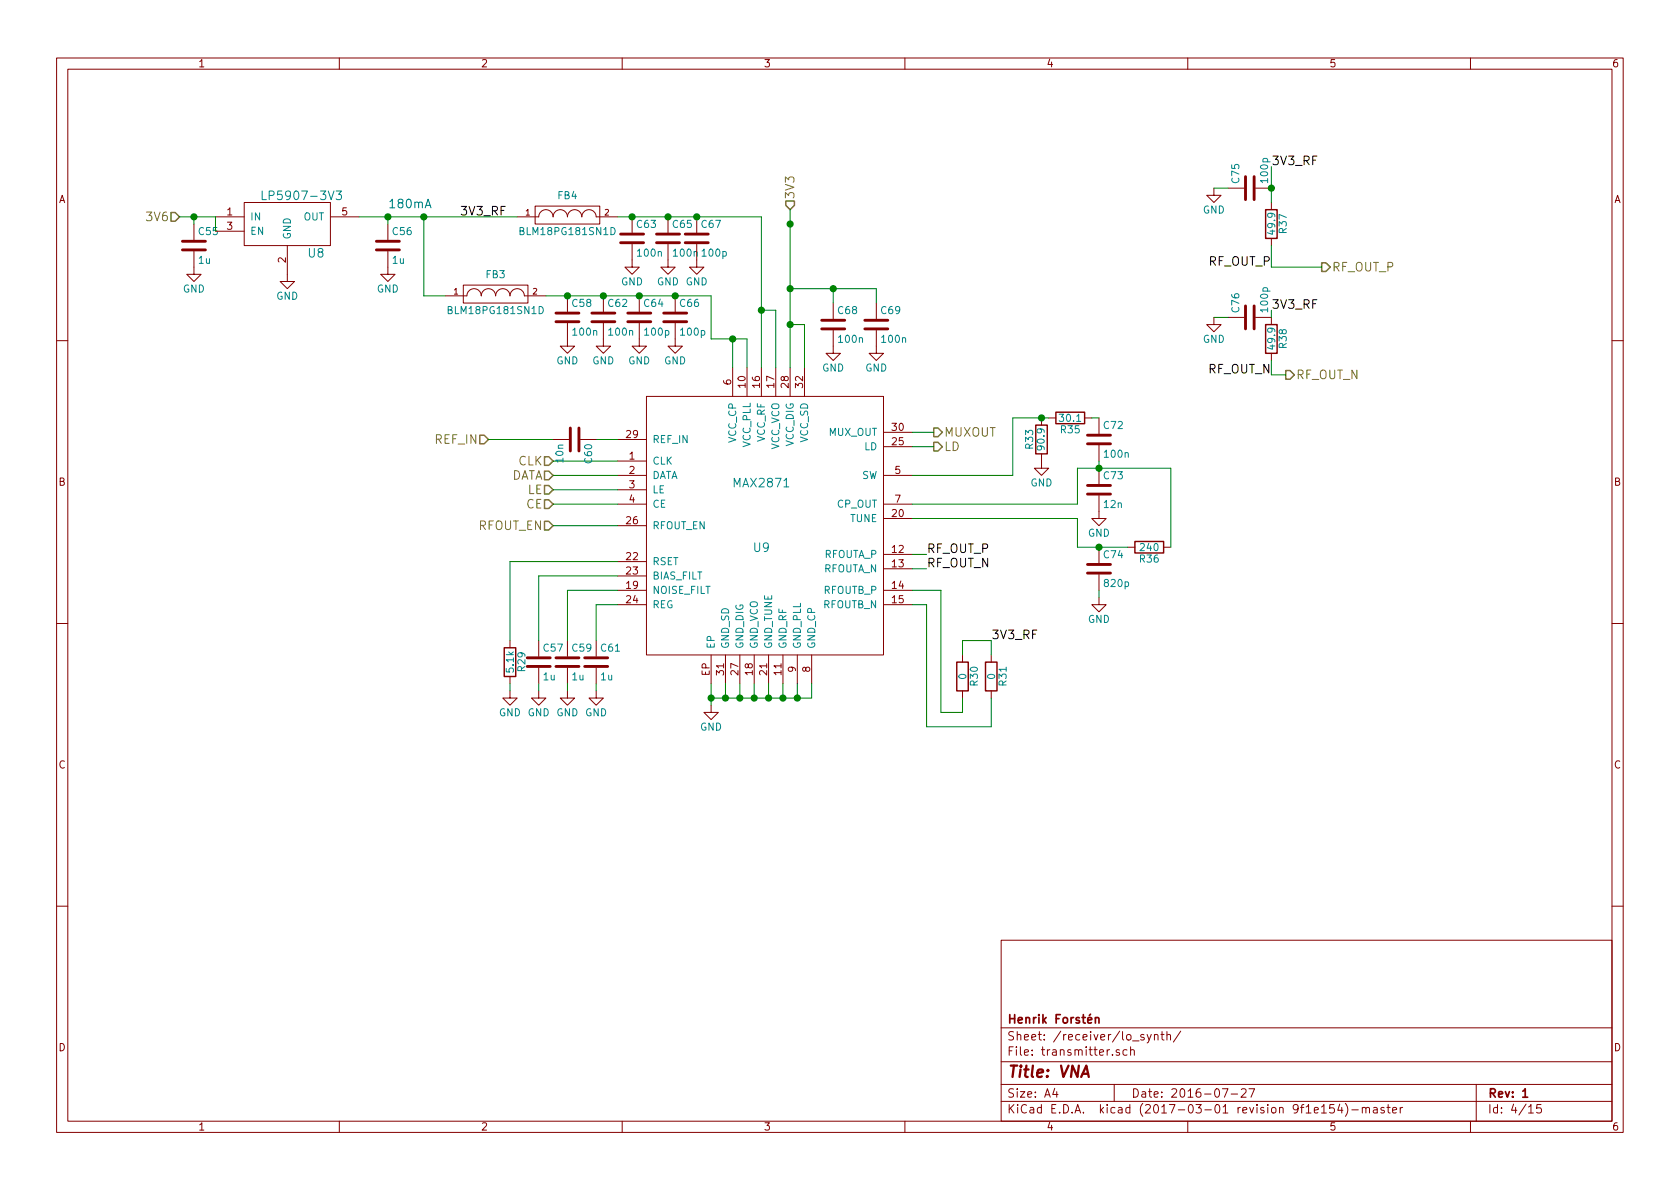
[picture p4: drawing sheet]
<svg xmlns="http://www.w3.org/2000/svg" width="297mm" height="210mm" viewBox="0 0 297 210" stroke-linecap="round" stroke-linejoin="round" font-family="sans-serif">
<g fill="none" stroke="#840000" stroke-width=".18">
<path d="M10 10.3h277v189.9h-277zM12 12.2h273v186.1h-273zM60 10.3v1.9M110 10.3v1.9M160 10.3v1.9M210 10.3v1.9M260 10.3v1.9M34.3 39.6v2.8M38.1 38.3h5.1M43.2 35.8h15.2v7.6h-15.2zM58.4 38.3h5.1M68.6 39.6v2.8"/>
<path d="M91.4 38.3h3.8a1.27 1.27 0 0 1 1.3-1.2 1.27 1.27 0 0 1 1.3 1.2 1.27 1.27 0 0 1 1.3-1.2 1.27 1.27 0 0 1 1.2 1.2 1.27 1.27 0 0 1 1.3-1.2 1.27 1.27 0 0 1 1.3 1.2 1.27 1.27 0 0 1 1.2-1.2 1.27 1.27 0 0 1 1.3 1.2h3.8M94.6 36.4h11.4v3.2h-11.4zM111.8 38.3v2.8M118.1 38.3v2.8M123.2 38.3v2.8M214.6 33.3v1.2h1.3l-1.3 1.3-1.2-1.3h1.2M217.2 33.3h2.8M222 33.3h2.8M224.8 35.8v1.3M34.3 44.4v4.1h1.3l-1.3 1.3-1.3-1.3h1.3M38.1 40.9h5.1M50.8 43.4v6.4h1.3l-1.3 1.2-1.3-1.2h1.3"/>
<path d="M68.6 44.4v4.1h1.2l-1.2 1.3-1.3-1.3h1.3M78.7 52.3h3.8a1.27 1.27 0 0 1 1.3-1.3 1.27 1.27 0 0 1 1.3 1.3 1.27 1.27 0 0 1 1.3-1.3 1.27 1.27 0 0 1 1.2 1.3 1.27 1.27 0 0 1 1.3-1.3 1.27 1.27 0 0 1 1.3 1.3 1.27 1.27 0 0 1 1.2-1.3 1.27 1.27 0 0 1 1.3 1.3h3.8M81.9 50.4h11.4v3.2h-11.4zM100.3 57.1v4.1h1.3l-1.3 1.3-1.2-1.3h1.2M100.3 52.3v2.8M106.7 57.1v4.1h1.2l-1.2 1.3-1.3-1.3h1.3M106.7 52.3v2.8M111.8 43.2v4h1.2l-1.2 1.3-1.3-1.3h1.3M113 57.1v4.1h1.3l-1.3 1.3-1.2-1.3h1.2M113 52.3v2.8M118.1 43.2v4h1.3l-1.3 1.3-1.3-1.3h1.3M119.4 57.1v4.1h1.2l-1.2 1.3-1.3-1.3h1.3"/>
<path d="M119.4 52.3v2.8M123.2 43.2v4h1.3l-1.3 1.3-1.3-1.3h1.3M147.3 58.4v4.1h1.3l-1.3 1.2-1.3-1.2h1.3M147.3 53.6v2.8M154.9 58.4v4.1h1.3l-1.3 1.2-1.2-1.2h1.2M154.9 53.6v2.8M214.6 56.1v1.3h1.3l-1.3 1.3-1.2-1.3h1.2M217.2 56.1h2.8M222 56.1h2.8v1.3M224.8 42.2v1.2M10 60.2h2M97.8 77.7h2.8"/>
<path d="M102.6 77.7h2.8M109.2 77.7h5.1M114.3 70.1h41.9v45.7h-41.9zM129.5 65v5.1M132.1 65v5.1M134.6 65v5.1M137.2 65v5.1M139.7 65v5.1M142.2 65v5.1M156.2 76.4h5.1M156.2 79h5.1M184.1 73.9v1.3"/>
<path d="M185.4 73.9h1.3M191.8 73.9h1.2M194.3 73.9v2.8M194.3 78.7v2.8M224.8 62.5v1.2M285 60.2h2M109.2 81.5h5.1M109.2 84.1h5.1M109.2 86.6h5.1M109.2 89.1h5.1M109.2 99.3h5.1M109.2 93h5.1"/>
<path d="M156.2 84.1h5.1M156.2 89.1h5.1M156.2 91.7h5.1M156.2 98h5.1M184.1 80.3v2.5h1.3l-1.3 1.3-1.2-1.3h1.2M194.3 87.6v4.1h1.3l-1.3 1.3-1.3-1.3h1.3M194.3 82.8v2.8M194.3 96.8v2.8M199.4 96.8h1.3M205.7 96.8h1.3M10 110.3h2M90.2 113.3v1.2"/>
<path d="M90.2 119.6v1.3M95.2 113.3v2.8M95.2 118.1v2.8M100.3 113.3v2.8M100.3 118.1v2.8M105.4 113.3v2.8M105.4 118.1v2.8M109.2 101.8h5.1M109.2 104.4h5.1M109.2 106.9h5.1M125.7 115.8v5.1M128.3 115.8v5.1"/>
<path d="M130.8 115.8v5.1M133.3 115.8v5.1M135.9 115.8v5.1M138.4 115.8v5.1M141 115.8v5.1M143.5 115.8v5.1M156.2 100.6h5.1M156.2 104.4h5.1M156.2 106.9h5.1M170.2 115.8v1.3M175.3 115.8v1.3M194.3 105.7v1.2h1.3l-1.3 1.3-1.3-1.3h1.3"/>
<path d="M194.3 101.6v2.8M285 110.3h2M90.2 122.2v1.2h1.2l-1.2 1.3-1.3-1.3h1.3M95.2 122.2v1.2h1.3l-1.3 1.3-1.2-1.3h1.2M100.3 122.2v1.2h1.3l-1.3 1.3-1.2-1.3h1.2M105.4 122.2v1.2h1.3l-1.3 1.3-1.3-1.3h1.3M125.7 124.7v1.3h1.3l-1.3 1.2-1.2-1.2h1.2M170.2 122.2v1.2M175.3 122.2v1.2M10 160.2h2M177 166.3h108v32h-108zM285 160.2h2"/>
<path d="M60 198.3v1.9M110 198.3v1.9M160 198.3v1.9M177 194.8h108M177 191.8h108M177 187.8h108M177 181.8h108M186.5 192.5l-.4 1h1M186.8 193v1M197 191.8v3M197.9 185.7a.37 .37 0 0 0-.6 .1l.1 .2 .5 .2 .1 .1-.2 .3-.5-.1M199.3 185.7l-.5-.1-.2 .3 .1 .6h.6"/>
<path d="M199.9 185.7h.1a.37 .37 0 0 1 .6 .1v.8M199.9 185.1v1.5M202.3 183a.37 .37 0 0 0-.6 .1l.1 .3 .5 .1v.1l-.2 .3-.4-.1M202.8 182.9l.4 1M203.6 182.9l-.6 1.4-.2 .1M204.1 183.1l.2-.2 .4 .1v.9M204.1 182.9v1M205.3 182.9h.5M205.5 182.4v1.3l.3 .2M206.3 183.1l.3-.2 .3 .1 .1 .9M206.3 182.4v1.5M208.8 182.3l-1.3 2"/>
<path d="M210 198.3v1.9M216.1 192.5h1l-.6 1.5M217.7 193.5h1.1M219.5 192.7l.2-.2h.3l.3 .2v.3v.2l-.9 .8h.9M220.8 192.5h1l-.6 1.5M232.4 196.3l.7-.1-.1-.3-.4-.1-.2 .2v.7h.6M233.7 195.8l.4-.5v1.5M233.7 196.8h.8M235.9 195.3h-.7l-.1 .7 .2-.1 .5 .1 .1 .2v.5l-.2 .1-.6-.1M236.9 195.2l-.4 1.1h.9M237.2 195.8v1M237.9 195.1a1.71 1.71 0 0 1 0 2.3"/>
<path d="M239 196.3h1.2M240.9 196l.2-.2 .3 .1 .1 .9M240.9 195.8v1M241.5 196a.34 .34 0 0 1 .3-.2 .34 .34 0 0 1 .3 .2v.8M242.9 195.9h.5l.1 .9M243.5 196.2l-.5 .1a.29 .29 0 0 0-.2 .2 .29 .29 0 0 0 .2 .3l.5-.1M244.7 195.9a.37 .37 0 0 0-.6 .1l.1 .3 .5 .1 .1 .1-.2 .3-.5-.1M245.2 195.8h.6M245.4 195.3v1.3l.4 .2M246.2 196.3l.7-.1v-.3l-.5-.1-.2 .2 .1 .7h.6M247.6 195.8v1M248 195.8l-.4 .3"/>
<path d="M260 198.3v1.9M261 191.8v6.5M270.3 195.8l.4-.5v1.5M270.3 196.8h.8M272.5 195.3h-.7l-.1 .7 .2-.1 .5 .1 .1 .2v.5l-.2 .1-.6-.1"/>
</g>
<path d="M193.7 179.9v1M193.7 180.1l.2-.2 .3 .1 .1 .9M269.2 193l.5-.5v1.5M269.2 194h.9" fill="none" stroke="#840000" stroke-width=".3"/>
<path d="M191.2 190.4l.9-2 .4 2M191.4 189.9h1" fill="none" stroke="#840000" stroke-width=".41"/>
<g fill="none" stroke="#840000" stroke-width=".51">
<path d="M220.2 31.2v4.1M221.7 31.2v4.1M32.3 44.2h4M32.3 42.7h4M66.5 44.2h4.1M66.5 42.7h4.1M98.3 56.9h4.1M98.3 55.4h4.1M104.6 56.9h4.1M104.6 55.4h4.1M109.7 42.9h4.1M109.7 41.4h4.1"/>
<path d="M111 56.9h4.1M111 55.4h4.1M116.1 42.9h4M116.1 41.4h4M117.3 56.9h4.1M117.3 55.4h4.1M121.2 42.9h4M121.2 41.4h4M145.3 58.2h4.1M145.3 56.6h4.1M152.9 58.2h4.1M152.9 56.6h4.1"/>
<path d="M220.2 54.1v4.1M221.7 54.1v4.1M100.8 75.7v4.1M102.4 75.7v4.1M192.3 78.5h4M192.3 77h4M192.3 99.8h4M192.3 87.4h4M192.3 85.8h4M93.2 117.9h4.1M93.2 116.3h4.1M98.3 117.9h4.1"/>
<path d="M98.3 116.3h4.1M103.4 117.9h4M103.4 116.3h4M192.3 101.3h4"/>
</g>
<path d="M223.8 37.1h2v5.1h-2zM223.8 57.4h2v5.1h-2zM183.1 75.2h2.1v5.1h-2.1zM186.7 72.9h5.1v2h-5.1zM200.7 95.8h5v2h-5zM89.2 114.5h2v5.1h-2zM169.2 117.1h2v5.1h-2zM174.2 117.1h2.1v5.1h-2.1z" fill="none" stroke="#840000" stroke-width=".25"/>
<path d="M30.2 37.6h.8l.7 .7-.7 .8h-.8zM138.9 35.6h1.6v.7l-.8 .8-.8-.8zM233.7 46.5h.7l.8 .7-.8 .8h-.7zM84.8 77h.8l.8 .7-.8 .8h-.8zM165.1 75.7h.8l.7 .7-.7 .8h-.8zM165.1 78.2h.8l.7 .8-.7 .8h-.8zM227.3 65.5h.8l.8 .8-.8 .8h-.8zM96.3 80.8h.7l.8 .7-.8 .8h-.7zM96.3 83.3h.7l.8 .8-.8 .7h-.7zM96.3 88.4h.7l.8 .7-.8 .8h-.7zM96.3 85.8h.7l.8 .8-.8 .8h-.7zM96.3 92.2h.7l.8 .8-.8 .7h-.7z" fill="none" stroke="#848400" stroke-width=".25"/>
<path d="M46.4 33.8v1.5h.7M59.4 33.8h1l-.5 .6 .4 .1v.6l-.2 .2h-.5l-.2-.2M95.3 54.2a.64 .64 0 0 1 .8 .6 .64 .64 0 0 1-.8 .7zM108 40.2a.64 .64 0 0 1 .8 .7 .64 .64 0 0 1-.8 .6z" fill="none" stroke="#008484" stroke-width=".18"/>
<path d="M75.2 36.7l.5-1.5 .5 1.5M75.3 36.3h.7" fill="none" stroke="#0000c2" stroke-width=".18"/>
<g fill="none" stroke="#008400" stroke-width=".18">
<path d="M31.7 38.3h6.4v2.6M34.3 38.3v1.3M63.5 38.3h27.9M68.6 38.3v1.3M74.9 38.3v14h3.8M109.2 38.3h25.4v26.7M139.7 37.1v27.9M214.6 33.3h2.6M224.8 29.5v6.3M96.5 52.3h29.2v7.6h6.4v5.1M129.5 59.9v5.1M134.6 54.9h2.6v10.1"/>
<path d="M139.7 57.4h2.5v7.6M139.7 51h15.2v2.6M147.3 51v2.6M214.6 56.1h2.6M224.8 43.4v3.8h8.9M224.8 54.9v1.2M86.4 77.7h11.4M105.4 77.7h3.8M161.3 76.4h3.8M161.3 79h3.8M185.4 73.9h-6.3v10.2h-17.8M193 73.9h1.3"/>
<path d="M224.8 66.3h2.5M97.8 84.1h11.4M97.8 89.1h11.4M97.8 81.5h11.4M97.8 86.6h11.4M97.8 93h11.4M109.2 99.3h-19v14M161.3 91.7h29.2v5.1h8.9M161.3 89.1h29.2v-6.3h16.5v14M161.3 98h2.5M194.3 81.5v1.3M109.2 106.9h-3.8v6.4"/>
<path d="M109.2 104.4h-8.9v8.9M109.2 101.8h-14v11.5M161.3 106.9h2.5v21.6h11.5v-5.1M161.3 104.4h5.1v21.6h3.8v-2.6M161.3 100.6h2.5M170.2 115.8v-2.5h5.1v2.5M194.3 104.4v1.3M90.2 120.9v1.3M95.2 120.9v1.3M100.3 120.9v1.3M105.4 120.9v1.3M125.7 120.9v3.8"/>
<path d="M128.3 120.9v2.5M130.8 120.9v2.5M133.3 120.9v2.5M135.9 120.9v2.5M138.4 120.9v2.5M141 120.9v2.5M143.5 120.9v2.5h-17.8"/>
</g>
<g fill="#008400" stroke="#008400" stroke-width=".25">
<circle cx="125.7" cy="123.4" r=".51"/>
<circle cx="128.3" cy="123.4" r=".51"/>
<circle cx="130.8" cy="123.4" r=".51"/>
<circle cx="133.4" cy="123.4" r=".51"/>
<circle cx="135.9" cy="123.4" r=".51"/>
<circle cx="138.4" cy="123.4" r=".51"/>
<circle cx="141" cy="123.4" r=".51"/>
<circle cx="194.3" cy="96.8" r=".51"/>
<circle cx="184.2" cy="73.9" r=".51"/>
<circle cx="194.3" cy="82.8" r=".51"/>
<circle cx="224.8" cy="33.3" r=".51"/>
<circle cx="139.7" cy="39.6" r=".51"/>
<circle cx="139.7" cy="57.4" r=".51"/>
<circle cx="139.7" cy="51" r=".51"/>
<circle cx="147.3" cy="51" r=".51"/>
<circle cx="129.5" cy="59.9" r=".51"/>
<circle cx="119.4" cy="52.3" r=".51"/>
<circle cx="134.6" cy="54.9" r=".51"/>
<circle cx="123.2" cy="38.3" r=".51"/>
<circle cx="118.1" cy="38.3" r=".51"/>
<circle cx="113" cy="52.3" r=".51"/>
<circle cx="106.7" cy="52.3" r=".51"/>
<circle cx="111.8" cy="38.3" r=".51"/>
<circle cx="100.3" cy="52.3" r=".51"/>
<circle cx="74.9" cy="38.3" r=".51"/>
<circle cx="68.6" cy="38.3" r=".51"/>
<circle cx="34.3" cy="38.3" r=".51"/>
</g>
<text font-size="2.8" fill="#840000" x="178" y="190.5">Title: VNA</text>
<g font-size="2.1">
<text x="224.8" y="29.2">3V3_RF</text>
<text x="81.3" y="38.1">3V3_RF</text>
<text x="213.7" y="47">RF_OUT_P</text>
<text x="224.8" y="54.6">3V3_RF</text>
<text x="163.8" y="97.8">RF_OUT_P</text>
<text x="163.8" y="100.3">RF_OUT_N</text>
<text x="175.3" y="113">3V3_RF</text>
</g>
<g font-size="2.1" fill="#008484">
<text x="47.4" y="35.4">LP5907-3V3</text>
<text x="54.5" y="45.5">U8</text>
<text x="129.9" y="86.2">MAX2871</text>
<text x="133.3" y="97.6">U9</text>
</g>
<g font-size="2.1" fill="#848400">
<text x="140.5" y="35.3" transform="rotate(-90 140.5 35.3)">3V3</text>
<text x="26.2" y="39.1">3V6</text>
<text x="235.5" y="48">RF_OUT_P</text>
<text x="229.1" y="67.1">RF_OUT_N</text>
<text x="166.9" y="77.2">MUXOUT</text>
<text x="77" y="78.5">REF_IN</text>
<text x="91.6" y="82.3">CLK</text>
<text x="166.9" y="79.8">LD</text>
<text x="90.1" y="84.8">DATA</text>
<text x="93.1" y="89.9">CE</text>
<text x="93.3" y="87.4">LE</text>
<text x="84.6" y="93.7">RFOUT_EN</text>
</g>
<text font-size="2.1" fill="#0000c2" x="68.6" y="36.8">180mA</text>
<text font-size="2.1" fill="#008400" x="213.6" y="66">RF_OUT_N</text>
<g font-size="2.1" fill="#840000">
<text x="178" y="184">Sheet: /receiver/lo_synth/</text>
<text x="178" y="181">Henrik Forstén</text>
<text x="178" y="186.7">File: transmitter.sch</text>
<text x="178" y="196.9">KiCad E.D.A. kicad (2017-03-01 revision 9f1e154)-master</text>
<text x="178" y="194.1">Size: A4</text>
<text x="200" y="194.1">Date: 2016-07-27</text>
<text x="263" y="194.1">Rev: 1</text>
<text x="263" y="196.9">Id: 4/15</text>
</g>
<g font-size="1.8" fill="#840000">
<text x="35" y="11.9">1</text>
<text x="85" y="11.9">2</text>
<text x="135" y="11.9">3</text>
<text x="185" y="11.9">4</text>
<text x="235" y="11.9">5</text>
<text x="285" y="11.9">6</text>
<text x="10.4" y="35.9">A</text>
<text x="285.4" y="35.9">A</text>
<text x="40.2" y="38.1">1</text>
<text x="40.2" y="40.6">3</text>
<text x="60.5" y="38.1">5</text>
<text x="50.5" y="46.5" transform="rotate(-90 50.5 46.5)">2</text>
<text x="129.3" y="68" transform="rotate(-90 129.3 68)">6</text>
<text x="131.8" y="68.5" transform="rotate(-90 131.8 68.5)">10</text>
<text x="134.4" y="68.5" transform="rotate(-90 134.4 68.5)">16</text>
<text x="136.9" y="68.5" transform="rotate(-90 136.9 68.5)">17</text>
<text x="139.4" y="68.5" transform="rotate(-90 139.4 68.5)">28</text>
<text x="142" y="68.5" transform="rotate(-90 142 68.5)">32</text>
<text x="110.8" y="77.5">29</text>
<text x="157.8" y="76.2">30</text>
<text x="111.3" y="81.3">1</text>
<text x="111.3" y="83.8">2</text>
<text x="157.8" y="78.7">25</text>
<text x="158.3" y="83.8">5</text>
<text x="10.4" y="85.9">B</text>
<text x="111.3" y="86.4">3</text>
<text x="111.3" y="88.9">4</text>
<text x="158.3" y="88.9">7</text>
<text x="285.4" y="85.9">B</text>
<text x="110.8" y="92.7">26</text>
<text x="157.8" y="91.4">20</text>
<text x="110.8" y="99.1">22</text>
<text x="110.8" y="101.6">23</text>
<text x="157.8" y="97.8">12</text>
<text x="157.8" y="100.3">13</text>
<text x="110.8" y="106.7">24</text>
<text x="110.8" y="104.1">19</text>
<text x="157.8" y="104.1">14</text>
<text x="157.8" y="106.7">15</text>
<text x="125.5" y="119.5" transform="rotate(-90 125.5 119.5)">EP</text>
<text x="128" y="119.3" transform="rotate(-90 128 119.3)">31</text>
<text x="130.6" y="119.3" transform="rotate(-90 130.6 119.3)">27</text>
<text x="133.1" y="119.3" transform="rotate(-90 133.1 119.3)">18</text>
<text x="135.6" y="119.3" transform="rotate(-90 135.6 119.3)">21</text>
<text x="138.2" y="119.3" transform="rotate(-90 138.2 119.3)">11</text>
<text x="140.7" y="118.8" transform="rotate(-90 140.7 118.8)">9</text>
<text x="143.3" y="118.8" transform="rotate(-90 143.3 118.8)">8</text>
<text x="10.4" y="135.9">C</text>
<text x="285.4" y="135.9">C</text>
<text x="10.4" y="185.9">D</text>
<text x="285.4" y="185.9">D</text>
<text x="35" y="199.9">1</text>
<text x="85" y="199.9">2</text>
<text x="135" y="199.9">3</text>
<text x="185" y="199.9">4</text>
<text x="235" y="199.9">5</text>
<text x="285" y="199.9">6</text>
</g>
<g font-size="1.8" fill="#008484">
<text x="98.7" y="35.2">FB4</text>
<text x="219.1" y="32.3" transform="rotate(-90 219.1 32.3)">C75</text>
<text x="224.2" y="32.2" transform="rotate(-90 224.2 32.2)">100p</text>
<text x="35.2" y="41.6">C55</text>
<text x="44.2" y="39">IN</text>
<text x="44.2" y="41.5">EN</text>
<text x="53.7" y="39">OUT</text>
<text x="69.5" y="41.6">C56</text>
<text x="92.3" y="41.6">BLM18PG181SN1D</text>
<text x="112.7" y="40.3">C63</text>
<text x="119" y="40.3">C65</text>
<text x="124.1" y="40.3">C67</text>
<text x="212.7" y="37.8">GND</text>
<text x="225.5" y="41.3" transform="rotate(-90 225.5 41.3)">49.9</text>
<text x="227.5" y="41.2" transform="rotate(-90 227.5 41.2)">R37</text>
<text x="35.2" y="46.7">1u</text>
<text x="51.4" y="42.4" transform="rotate(-90 51.4 42.4)">GND</text>
<text x="69.4" y="46.7">1u</text>
<text x="112.9" y="45.4">100n</text>
<text x="119.2" y="45.4">100n</text>
<text x="124.3" y="45.4">100p</text>
<text x="32.3" y="51.7">GND</text>
<text x="48.8" y="53">GND</text>
<text x="66.6" y="51.7">GND</text>
<text x="86" y="49.2">FB3</text>
<text x="109.8" y="50.5">GND</text>
<text x="116.2" y="50.5">GND GND</text>
<text x="79.6" y="55.5">BLM18PG181SN1D</text>
<text x="101.2" y="54.3">C58</text>
<text x="101.4" y="59.4">100n</text>
<text x="107.6" y="54.3">C62</text>
<text x="107.8" y="59.4">100n</text>
<text x="113.9" y="54.3">C64</text>
<text x="114.1" y="59.4">100p</text>
<text x="120.3" y="54.3">C66</text>
<text x="120.5" y="59.4">100p</text>
<text x="148.2" y="55.5">C68</text>
<text x="155.9" y="55.5">C69</text>
<text x="219.1" y="55.2" transform="rotate(-90 219.1 55.2)">C76</text>
<text x="224.2" y="55" transform="rotate(-90 224.2 55)">100p</text>
<text x="98.4" y="64.4">GND</text>
<text x="104.7" y="64.4">GND</text>
<text x="111.1" y="64.4">GND</text>
<text x="117.4" y="64.4">GND</text>
<text x="145.4" y="65.7">GND</text>
<text x="148.4" y="60.6">100n</text>
<text x="153" y="65.7">GND</text>
<text x="156" y="60.6">100n</text>
<text x="212.7" y="60.6">GND</text>
<text x="225.5" y="61.6" transform="rotate(-90 225.5 61.6)">49.9</text>
<text x="227.5" y="61.5" transform="rotate(-90 227.5 61.5)">R38</text>
<text x="146.6" y="77.1">MUX_OUT</text>
<text x="187.5" y="74.6">30.1</text>
<text x="187.6" y="76.6">R35</text>
<text x="195.2" y="75.9">C72</text>
<text x="99.6" y="81.7" transform="rotate(-90 99.6 81.7)">10n</text>
<text x="104.7" y="81.9" transform="rotate(-90 104.7 81.9)">C60</text>
<text x="115.3" y="82.2">CLK</text>
<text x="115.3" y="78.4">REF_IN</text>
<text x="130.2" y="78.3" transform="rotate(-90 130.2 78.3)">VCC_CP</text>
<text x="132.7" y="79.2" transform="rotate(-90 132.7 79.2)">VCC_PLL</text>
<text x="135.3" y="78.2" transform="rotate(-90 135.3 78.2)">VCC_RF</text>
<text x="137.8" y="79.7" transform="rotate(-90 137.8 79.7)">VCC_VCO</text>
<text x="140.3" y="79" transform="rotate(-90 140.3 79)">VCC_DIG</text>
<text x="142.9" y="78.3" transform="rotate(-90 142.9 78.3)">VCC_SD</text>
<text x="152.8" y="79.6">LD</text>
<text x="182.7" y="79.3" transform="rotate(-90 182.7 79.3)">R33</text>
<text x="184.7" y="79.4" transform="rotate(-90 184.7 79.4)">90.9</text>
<text x="195.4" y="80.9">100n</text>
<text x="115.3" y="84.7">DATA</text>
<text x="115.3" y="87.2">LE</text>
<text x="115.3" y="89.8">CE</text>
<text x="148" y="89.8">CP_OUT</text>
<text x="152.3" y="84.7">SW</text>
<text x="182.2" y="86">GND</text>
<text x="195.2" y="84.8">C73</text>
<text x="195.3" y="89.8">12n</text>
<text x="115.3" y="93.6">RFOUT_EN</text>
<text x="150.4" y="92.3">TUNE</text>
<text x="192.4" y="94.9">GND</text>
<text x="115.3" y="99.9">RSET</text>
<text x="145.6" y="101.2">RFOUTA_N</text>
<text x="145.7" y="98.7">RFOUTA_P</text>
<text x="195.2" y="98.7">C74</text>
<text x="201.6" y="99.5">R36</text>
<text x="201.7" y="97.5">240</text>
<text x="115.3" y="102.5">BIAS_FILT</text>
<text x="115.3" y="107.6">REG</text>
<text x="115.3" y="105">NOISE_FILT</text>
<text x="145.6" y="107.6">RFOUTB_N</text>
<text x="145.7" y="105">RFOUTB_P</text>
<text x="195.4" y="103.8">820p</text>
<text x="192.4" y="110.2">GND</text>
<text x="90.9" y="118.8" transform="rotate(-90 90.9 118.8)">5.1k</text>
<text x="92.9" y="118.7" transform="rotate(-90 92.9 118.7)">R29</text>
<text x="96.2" y="115.2">C57</text>
<text x="101.2" y="115.2">C59</text>
<text x="106.3" y="115.2">C61</text>
<text x="126.4" y="114.8" transform="rotate(-90 126.4 114.8)">EP</text>
<text x="128.9" y="114.8" transform="rotate(-90 128.9 114.8)">GND_SD</text>
<text x="131.4" y="114.8" transform="rotate(-90 131.4 114.8)">GND_DIG</text>
<text x="134" y="114.8" transform="rotate(-90 134 114.8)">GND_VCO</text>
<text x="136.5" y="114.8" transform="rotate(-90 136.5 114.8)">GND_TUNE</text>
<text x="139.1" y="114.8" transform="rotate(-90 139.1 114.8)">GND_RF</text>
<text x="141.6" y="114.8" transform="rotate(-90 141.6 114.8)">GND_PLL</text>
<text x="144.1" y="114.8" transform="rotate(-90 144.1 114.8)">GND_CP</text>
<text x="96.1" y="120.3">1u</text>
<text x="101.2" y="120.3">1u</text>
<text x="106.3" y="120.3">1u</text>
<text x="170.9" y="120.1" transform="rotate(-90 170.9 120.1)">0</text>
<text x="172.9" y="121.2" transform="rotate(-90 172.9 121.2)">R30</text>
<text x="175.9" y="120.1" transform="rotate(-90 175.9 120.1)">0</text>
<text x="178" y="121.2" transform="rotate(-90 178 121.2)">R31</text>
<text x="88.2" y="126.7">GND GND GND GND</text>
<text x="123.8" y="129.2">GND</text>
</g>
<g font-size="1.4" fill="#840000">
<text x="93" y="38.1">1</text>
<text x="106.9" y="38.1">2</text>
<text x="80.3" y="52.1">1</text>
<text x="94.2" y="52.1">2</text>
</g>
</svg>
